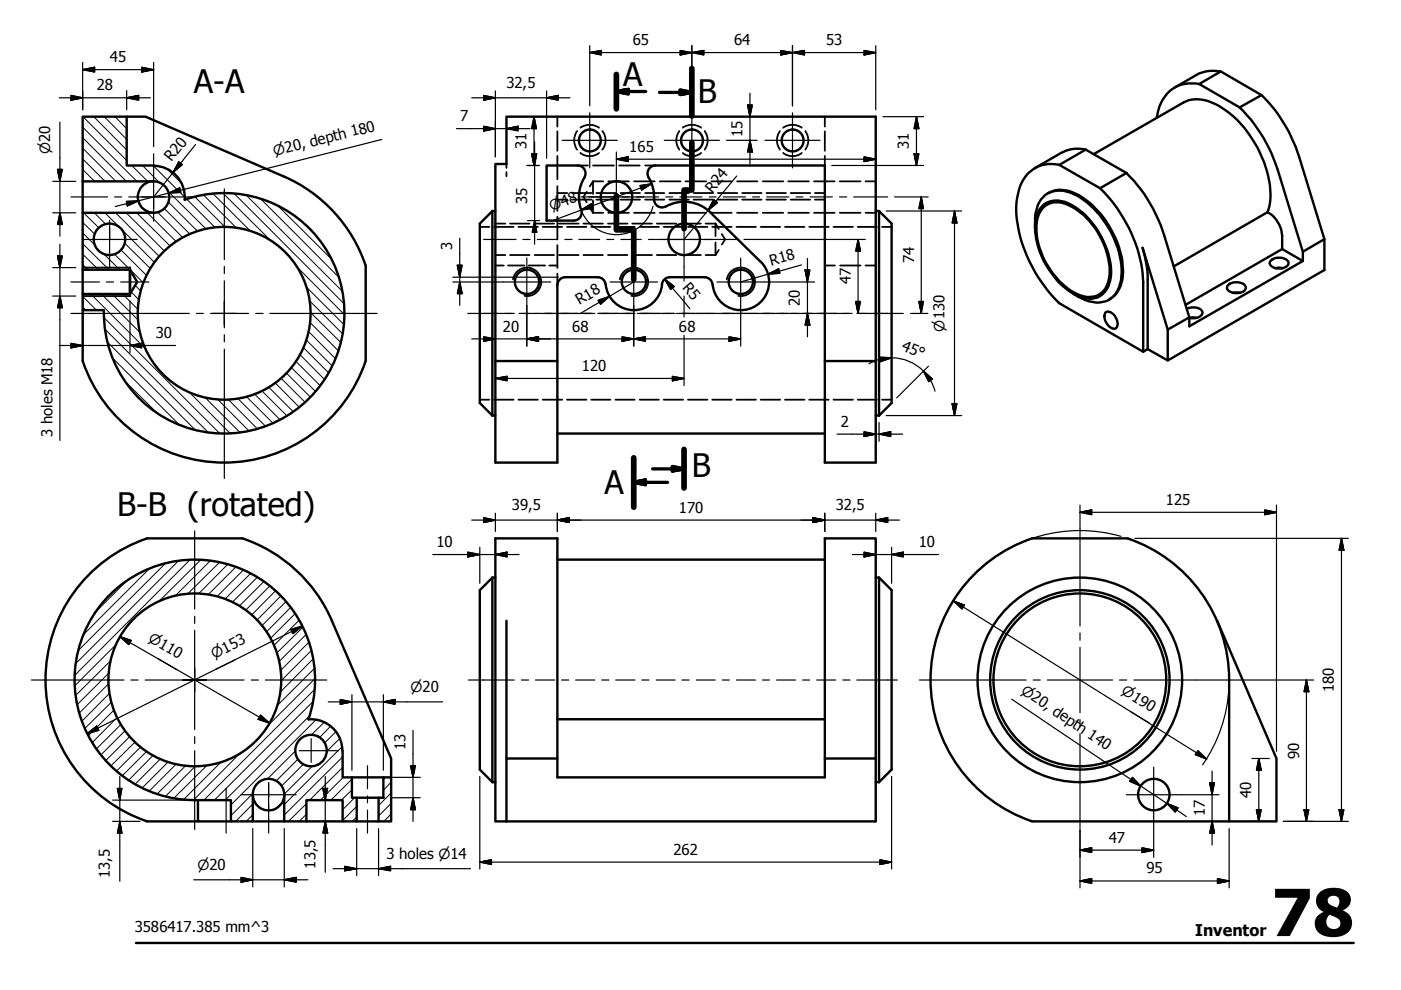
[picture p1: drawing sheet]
<svg xmlns="http://www.w3.org/2000/svg" width="297mm" height="210mm" viewBox="0 0 297 210" stroke-linecap="round" stroke-linejoin="round" font-family="sans-serif">
<!-- layer: Visible (ISO) -->
<g fill="none" stroke="#000" stroke-width=".51">
<path d="M254.3 17.8a7.2 7.2 0 0 0-8.9 6.3l-.2 .9M254.3 17.8l4.5-2.7 8.7 5.1-4.7 2.6M254.3 17.8l8.5 5M258.8 15.1a7.6 7.6 0 0 0-5.2 .8l-4.6 2.7M17.5 38.5v6.6M26.9 24.7h4l29.2 12.7a31.7 31.7 0 0 1 17.4 18.9M32.5 38.5a3.3 3.3 0 0 1 3.4 3.3 3.3 3.3 0 0 1-3.4 3.3M32.5 35.2a6.7 6.7 0 0 1 6.7 7.1 25.5 25.5 0 0 1 33.2 18.5 25.5 25.5 0 0 1-22 31 25.5 25.5 0 0 1-28.4-25.4M32.6 35.1h-5.7v-10.4h-9.4v13.8h15.1a3.3 3.3 0 0 0-3.4 3.3 3.3 3.3 0 0 0 3.4 3.3h-15.1v12.1h10.1l1.5 2.6-1.5 2.5h-10.1v3.5h4.5v.7M123.9 37.7a8.3 8.3 0 0 0-.6 7.2 1.68 1.68 0 0 1-1.7 1.9M123.9 37.6a1.68 1.68 0 0 0-1.4-2.5h-6.6v11.7h5.7M137.5 37.6a1.68 1.68 0 0 1 1.5-2.5h35.9v63h10.8v-21.5h-10.8"/>
<path d="M137.5 37.7l.6 1.2 .4 1.3 .2 2M224.6 35a7.1 7.1 0 0 0-8.8 6.1 22 22 0 0 0 2.1 13.5 32.1 32.1 0 0 0 6.7 9.7l17.8 10.3 .9-.6M224.6 35l8.6 4.9M230.2 31.7a7.2 7.2 0 0 0-5.2 .7l-5.6 3.3M230.2 31.7l8.6 5M230.2 31.7l-5.6 3.3M231.9 32.7l19-10.9a7.2 7.2 0 0 1 6.8 .3 23.3 23.3 0 0 1 11.2 15.1 13.4 13.4 0 0 1-.2 7.8M233.2 39.9a30.2 30.2 0 0 1 9.2 20v14.7M238.8 36.7a31.9 31.9 0 0 1 8 13.2l5.4 17.4v1.9l24-13.9-4.4-2.5M238.8 36.7l-5.6 3.2M262.8 22.8a32.3 32.3 0 0 1 8.1 13.2l5.3 17.4v1.9M267.5 20.2a32.2 32.2 0 0 1 8 13.1l5.3 17.4-4.6 2.7"/>
<path d="M17.5 57.2v5.1M27.6 56.7v6.1M77.5 56.3v20.3M104.4 44.7l-2.7 2.7v38l2.7 2.7M104.4 44.7v43.4M104.4 44.7h.6M119.9 58.8a1.68 1.68 0 0 0-1.7 1.7M119.9 58.8h6.8a1.68 1.68 0 0 1 1.7 1.5M138.7 42.2a1.68 1.68 0 0 0 2.5 1.6 8 8 0 0 1 9.5 1.3l10.5 10.4M149.4 58.8a1.68 1.68 0 0 1 1.7 1.5M149.4 58.8h-7.4a1.68 1.68 0 0 0-1.7 1.5M161.3 55.5a6 6 0 0 1-1.7 9.7 6 6 0 0 1-8.5-4.9"/>
<path d="M185.7 44.7h.7M186.4 44.7l2.6 2.7v38l-2.6 2.7M186.4 44.7v43.4M219.5 48.3a9.6 9.6 0 0 1 1.2-6 5.4 5.4 0 0 1 7-1.1 19.9 19.9 0 0 1 10.1 16.7 6.2 6.2 0 0 1-3.3 6 8.2 8.2 0 0 1-7-1.6M221.2 43.5a5.3 5.3 0 0 1 6.4 .2 17.9 17.9 0 0 1 8 14.2 5.2 5.2 0 0 1-3.5 5.3 7.5 7.5 0 0 1-6.4-2.3 17.6 17.6 0 0 1-6.2-13.4l.4-2a4.2 4.2 0 0 1 1.3-2zM221.4 43.8a5 5 0 0 1 5.7 0 16.8 16.8 0 0 1 7.5 9.5 9.9 9.9 0 0 1-.3 7.9 4.7 4.7 0 0 1-6.5 .9 16.5 16.5 0 0 1-8-15.1l.6-1.9zM222.1 41a6.8 6.8 0 0 1 7.3 .8 20.6 20.6 0 0 1 8.7 15.8 6.5 6.5 0 0 1-3 5.9M268.7 45a6.3 6.3 0 0 1 3.1 5v2.8l-20.4 11.8M268.7 45l-19.8 11.5M269.6 55.2a2.65 2.65 0 0 1 3.6 .3 1.41 1.41 0 0 1-1.6 1.4 2.08 2.08 0 0 1-2.4-1.1zM270.4 56.9l.6-.2 1 .2M280.8 50.7v6.5l-33.2 19.2-4.3-2.4"/>
<path d="M17.5 65.8v10.8a31.7 31.7 0 0 0 30 21.5 31.7 31.7 0 0 0 30-21.5M105 76.6h13.2M118.2 60.4v37.7h-13.2v-63.3h2.4v-10.1h78.3v51.9M128.4 60.3a6 6 0 0 0 6 5.5 6 6 0 0 0 6-5.5M234.4 66.3a1.77 1.77 0 0 1 2.3 1.4 1.4 1.4 0 0 1-.4 2 2.6 2.6 0 0 1-1.9-3.4zM247.6 69.9l-5.3-17.4 .8 4 .2 1.9v15.6M251.7 65.4a2.82 2.82 0 0 1 3.1 .5 1.16 1.16 0 0 1-1.1 1.5h-1.5M252.2 67.3l-4.6 2.6v6.5M252.2 67.3l1.5 .1M260.5 60.4a2.85 2.85 0 0 1 3.5 .2 1.08 1.08 0 0 1-1.1 1.5 2.53 2.53 0 0 1-2.7-.9v-.4zM261.4 62.1h1.6M104.4 88.1h.6"/>
<path d="M118.2 91.9h56.7M185.7 88.1h.7M31.1 114.1h20.3M31.2 114.2a31.7 31.7 0 0 0-21.5 29.9 31.7 31.7 0 0 0 21.5 30M51.4 114.2a31.7 31.7 0 0 1 19 17.4M118.2 118.7h56.7M218.8 114.2a31.7 31.7 0 0 0-21.5 29.9 31.7 31.7 0 0 0 21.5 30M218.8 114.1h20.3M239.1 114.2a31.7 31.7 0 0 1 21.5 29.9v30.1M70.4 131.6l12.5 29.2v4M104.4 122.5l-2.7 2.6v38.1l2.7 2.6M104.4 122.5v43.3"/>
<path d="M104.4 122.5h.6M107.4 131.6v29.2M185.7 122.5h.7M186.4 122.5l2.6 2.6v38.1l-2.6 2.6M186.4 122.5v43.3M258.1 131.6l12.5 29.2v13.4h-51.8M23 144.1a18.3 18.3 0 0 1 27-16.1 18.3 18.3 0 0 1 1.5 31.4 18.3 18.3 0 0 1-28.4-13.5l-.1-1.8M65.4 152.5a6.6 6.6 0 0 1 7.2 6.6M65.4 152.5a25.5 25.5 0 0 0-18.5-33.2 25.5 25.5 0 0 0-30.9 22 25.5 25.5 0 0 0 25.3 28.3h7.7v4.6h4.6v-5.7a3.3 3.3 0 0 0 3.3 3.3 3.3 3.3 0 0 0 3.4-3.3v5.7h4.7v-4.6h7.6v4.6h3v-5.1h-1v-4.3h-2v-5.6M118.2 152.5h56.7M209.9 144.1a19 19 0 0 1 28.1-16.7 19 19 0 0 1 1.4 32.6 19 19 0 0 1-29.4-14.1l-.1-1.8M210.6 144.1a18.3 18.3 0 0 1 27-16.1 18.3 18.3 0 0 1 1.5 31.4 18.3 18.3 0 0 1-28.4-13.5l-.1-1.8"/>
<path d="M31.1 174.2h10.9M42 169.6v4.6h7M53.6 168.5a3.3 3.3 0 0 1 3.3-3.4 3.3 3.3 0 0 1 3.4 3.4M53.6 174.2h6.7M65 174.2h7.6M74.6 164.8h6.7M75.6 174.2h4.7M75.6 169.1h4.7M81.3 164.8h1.6v9.4h-2.6v-5.1h1zM104.4 165.8h.6M118.2 160.8h-10.8v13.4M174.9 160.8h10.8v-46.7h-10.8v50.7h-56.7v-50.7h-13.2v60.1h2.4"/>
<path d="M185.7 160.8v13.4h-78.3M185.7 165.8h.7"/>
<circle cx="125.1" cy="29.8" r="2.32"/>
<circle cx="146.7" cy="29.8" r="2.32"/>
<circle cx="168.1" cy="29.8" r="2.32"/>
<circle cx="23.2" cy="50.7" r="3.3"/>
<circle cx="111.7" cy="59.8" r="2.57"/>
<circle cx="130.7" cy="41.8" r="3.3"/>
<circle cx="134.4" cy="59.8" r="2.57"/>
<circle cx="145.1" cy="50.7" r="3.3"/>
<circle cx="157.1" cy="59.8" r="2.57"/>
<circle cx="47.5" cy="66.4" r="18.3"/>
<circle cx="65.9" cy="159.1" r="3.3"/>
<circle cx="228.9" cy="144.1" r="21.7"/>
<circle cx="244.6" cy="168.5" r="3.3"/>
</g>
<!-- layer: Hidden (ISO) -->
<g fill="none" stroke="#000" stroke-width=".38">
<path d="M107.4 34.8v.8M107.4 36.5v.9M118.2 39.5v2.8h2.1M118.2 24.7v2.1M118.2 27.8v4.2M118.2 33.1v4.9M122.4 27.8a3.4 3.4 0 0 0 0 3.9M122.4 35.1h2.3M123.1 27.1a3.4 3.4 0 0 1 3.9 0M123.1 32.4a3.1 3.1 0 0 0 3.9 0M125.7 35.1h4.5M125.7 38.5v2.6"/>
<path d="M125.7 38.5l-.7 1M125.7 38.5h2.2M127.7 27.8a3.1 3.1 0 0 1 0 3.9M129 38.5h4.3M131.3 35.1h4.3M134.4 38.5h4.4M136.8 35.1h2.2M139.9 38.5h4.4M144 27.8a3.4 3.4 0 0 0 0 3.9M144.8 27.1a3.3 3.3 0 0 1 3.9 0M144.8 32.4a3 3 0 0 0 3.9 0M145.4 38.5h4.3"/>
<path d="M149.4 27.8a3.4 3.4 0 0 1 0 3.9M150.8 38.5h4.3M156.3 38.5h4.3M161.7 38.5h4.4M165.4 27.8a3.4 3.4 0 0 0 0 3.9M166.1 27.1a3.4 3.4 0 0 1 3.9 0M166.1 32.4a3.1 3.1 0 0 0 3.9 0M167.1 38.5h4.4M170.8 27.8a3.4 3.4 0 0 1 0 3.9M172.6 38.5h4.4M174.9 24.7v2.1M174.9 27.8v4.2"/>
<path d="M174.9 33.1v2M178.1 38.5h4.3M183.5 38.5h2.2M101.7 48.1h2.1M104.8 48.1h4.1M105 56.3h1.8M105 54.1h2.1M105 47.4h2.1M107.7 56.3h3.5M108.1 54.1h4.2M108.1 47.4h4.2M109.9 48.1h4.1"/>
<path d="M112.1 56.3h3.5M113.3 54.1h4.2M113.3 47.4h4.2M115.1 48.1h4.1M116.5 56.3h1.7M118.2 42.3v2.4M118.2 45.9v4.9M118.2 52v4.8M118.2 58v2.4M118.2 40.9h2.1M118.5 54.1h4.2M118.5 47.4h4.2"/>
<path d="M120.2 48.1h4.1M121.3 42.3h4.1M121.3 40.9h4.1M123.7 54.1h4.1M123.7 47.4h4.1M124.4 40.7l-.7 1.1 .7 1.1M125 44l.7 1.1M125.3 48.1h4.1M125.7 42.5v2.6M125.7 45.1h2.2M126.4 42.3h4.2M126.4 40.9h4.2"/>
<path d="M128.9 54.1h4.1M128.9 47.4h4.1M129 45.1h4.3M130.5 48.1h4.1M131.6 42.3h4.1M131.6 40.9h4.1M134 54.1h4.2M134 47.4h4.2M134.4 45.1h4.4M135.6 48.1h4.1M136.8 42.3h4M136.8 40.9h4"/>
<path d="M139.3 54.1h4.1M139.3 47.4h4.1M139.9 45.1h4.4M140.7 48.1h4.1M141.9 42.3h4.1M141.9 40.9h4.1M144.5 54.1h4.1M144.5 47.4h4.1M145.4 45.1h4.3M145.9 48.1h4.1M147.1 42.3h4.1M147.1 40.9h4.1"/>
<path d="M149.6 54.1h2.1M149.6 47.4h2.1M150.8 45.1h4.3M151 48.1h4.1M151.7 47.4v2.7M151.7 51.4v2.7M151.7 47.4l.7 1.1M152.2 42.3h4.1M152.2 40.9h4.1M152.4 53l-.7 1.1M153 49.6l.7 1.2-.7 1.1M156.1 48.1h4.2"/>
<path d="M156.3 45.1h4.3M157.4 42.3h4.1M157.4 40.9h4.1M161.3 48.1h4.1M161.7 45.1h4.4M162.5 42.3h4.1M162.5 40.9h4.1M166.4 48.1h4.2M167.1 45.1h4.4M167.6 42.3h4.2M167.6 40.9h4.2M171.6 48.1h4.1"/>
<path d="M172.6 45.1h4.4M172.8 42.3h2.1M172.8 40.9h2.1M174.9 56.3h2.1M176.7 48.1h4.1M178.1 45.1h4.3M178.1 56.3h4.3M181.9 48.1h4M183.5 56.3h2.2M183.5 45.1h2.2M187 48.1h2M101.7 84.7h2.1"/>
<path d="M104.8 84.7h4.1M109.9 84.7h4.1M115.1 84.7h4.1M120.2 84.7h4.1M125.3 84.7h4.1M130.5 84.7h4.1M135.6 84.7h4.1M140.7 84.7h4.1M145.9 84.7h4.1M151 84.7h4.1M156.1 84.7h4.2M161.3 84.7h4.1"/>
<path d="M166.4 84.7h4.2M171.6 84.7h4.1M176.7 84.7h4.1M181.9 84.7h4M187 84.7h2"/>
</g>
<!-- layer: Visible Narrow (ISO) -->
<path d="M17.5 56.7h10.1M108.8 59.2a3 3 0 0 1 3.5-2.4 3 3 0 0 1 2.4 3.5 3 3 0 0 1-3.5 2.4M131.4 59.2a3 3 0 0 1 3.5-2.4 3 3 0 0 1 2.5 3.5 3 3 0 0 1-3.5 2.4M154.1 59.2a3 3 0 0 1 3.5-2.4 3 3 0 0 1 2.4 3.5 3 3 0 0 1-3.5 2.4M17.5 62.8h10.1" fill="none" stroke="#000" stroke-width=".38"/>
<!-- layer: Section Line (ISO) -->
<path d="M130.7 15.8v7.3M146.7 14.5v10.1M146.7 30.2v10.1h-1.7v8.2M130.7 41.5v7.2h3.7v10.6M134.4 97.1v10.4M145 95.3v8.2" fill="none" stroke="#000" stroke-width="1.2"/>
<path d="M130.7 19.4l2.5-.4v.9zM130.7 19.4h6.2M139.8 19.6h6.9M144.2 19.1l2.5 .5-2.5 .4zM138.4 99.4h6.6M142.6 98.9l2.4 .5-2.4 .5zM134.4 102.3l2.4-.5v1zM134.4 102.3h7.1" fill="none" stroke="#000" stroke-width=".7"/>
<path d="M130.7 19.4l2.5-.4zM130.7 19.4l2.5-.4v.9zM144.2 20l2.5-.4zM144.2 19.1l2.5 .5-2.5 .4zM142.6 99.9l2.4-.5zM142.6 98.9l2.4 .5-2.4 .5zM134.4 102.3l2.4-.5zM134.4 102.3l2.4-.5v1z" fill="#000" stroke="#000" stroke-width=".7"/>
<!-- layer: Title (ISO) -->
<path d="M28.8 199.9h258.2" fill="none" stroke="#000" stroke-width=".51"/>
<!-- layer: Hatch (ISO) -->
<g fill="none" stroke="#000" stroke-width=".21">
<path d="M17.5 38.1l.3 .4M17.5 35.9l2.6 2.6M17.5 33.7l4.8 4.8M17.5 31.4l7.1 7.1M17.5 29.2l9.3 9.3M17.5 27l11.5 11.5M17.6 24.7l9.3 9.3M19.9 24.7l7 7.1M22.1 24.7l4.8 4.9M24.4 24.7l2.5 2.6M26.6 24.7l.3 .4M27.9 35.1l3.4 3.4"/>
<path d="M30.2 35.1l3.6 3.6M32.4 35.1l6.8 6.7M35.3 35.7l3.3 3.3M17.5 47.2l2.6 2.5M17.5 56.1l1.2 1.1M17.5 53.9l3.4 3.3M17.5 51.7l5.6 5.5M17.5 49.4l2.6 2.6M17.7 45.1l3.3 3.3M20 45.1l2.4 2.4M22 53.8l3.4 3.4M22.2 45.1l10.6 10.6"/>
<path d="M24.3 53.9l6.1 6.1M24.5 45.1l9.3 9.3M25.7 53l5.4 5.5M26.4 51.5l5.5 5.4M26.7 45.1l8.2 8.1M29 45.1l7.1 7.1M31.2 45.1l6.1 6.1M33.3 44.9l5.4 5.5M34.8 44.2l5.5 5.4M35.6 40.5l8.1 8M35.7 42.8l6.2 6.3M39.6 42.2l6 6"/>
<path d="M41.3 41.8l6.4 6.3M43.2 41.4l6.9 6.9M45.1 41.1l8 7.9M47.3 41l9.9 9.8M49.7 41.1l23.2 23.3M52.2 41.4l20.4 20.4M55.2 42.1l16.6 16.7M59 43.7l11.3 11.3M63.2 56.8l9.8 9.9M17.5 65.1l.7 .7M17.5 62.8l2.9 3M19.2 62.3l11.7 11.6"/>
<path d="M21.5 62.3l8.2 8.2M22.1 67.4l24.4 24.5M22.3 69.8l21.8 21.9M22.9 72.6l18.4 18.5M23.7 62.3l5.6 5.6M23.9 76l14.1 14.1M26 62.3l3.3 3.3M27.8 61.9l1.7 1.7M28.6 60.5l1.2 1.2M60.7 79.1l5.1 5.1M61.8 77.9l5.1 5.1M62.7 76.6l5.2 5.2"/>
<path d="M63.6 75.2l5.2 5.2M64.3 73.7l5.4 5.3M65 72.1l5.4 5.5M65 60.9l7.9 7.9M65.5 70.3l5.6 5.7M65.7 63.8l6.9 7M65.7 68.4l6.1 6M65.8 66.3l6.5 6.3M26.6 80.9l6.5 6.4M40.1 83.1l8.7 8.8M43.4 84.2l7.5 7.5M46.1 84.6l6.7 6.7"/>
<path d="M48.4 84.7l6.1 6.2M50.4 84.5l5.9 5.8M52.3 84.1l5.5 5.6M54 83.5l5.4 5.5M55.6 82.9l5.2 5.3M57 82.1l5.2 5.2M58.4 81.2l5 5.1M59.6 80.2l5 5.1M35.1 119.5l-18.5 18.5M37.8 118.9l-21.7 21.8M40.3 118.7l-24.4 24.5M42.5 118.7l-8.7 8.7"/>
<path d="M44.6 118.9l-7.4 7.4M46.5 119.2l-6.7 6.7M48.3 119.7l-6.2 6.2M24.6 136.7l-8.7 8.7M26.8 123.2l-6.5 6.5M31.7 120.6l-14 14M50 120.2l-5.9 5.9M51.6 120.9l-5.6 5.6M53.1 121.6l-5.4 5.4M54.5 122.4l-5.2 5.3M55.9 123.3l-5.2 5.2M57.1 124.3l-5 5.1"/>
<path d="M58.4 125.3l-5.1 5.1M59.5 126.4l-5 5.1M60.6 127.5l-5 5.1M61.6 128.8l-5.1 5.2M62.5 130.1l-5.2 5.3M63.4 131.5l-5.4 5.4M64.2 133l-5.5 5.5M64.8 134.6l-5.6 5.6M65.5 136.2l-6 5.9M66 138l-6.4 6.3M66.4 139.7l-7 7M23 145l-6.2 6.2"/>
<path d="M23.1 142.7l-6.7 6.7M23.2 147l-5.8 5.9M23.4 140.1l-7.4 7.4M23.6 148.9l-5.6 5.6M24.1 150.6l-5.4 5.4M24.8 152.2l-5.2 5.3M25.6 153.6l-5.2 5.2M26.5 155l-5.1 5.1M27.5 156.2l-5.1 5.1M28.6 157.4l-5.1 5M29.8 158.4l-5.1 5.1M31.1 159.4l-5.2 5.1"/>
<path d="M50.9 159.7l-9.9 9.9M62.6 159.2l-6 6M65.6 151.8l-17.8 17.8M66.3 148.8l-20.8 20.8M66.6 141.8l-7.9 7.8M66.7 146.2l-23.5 23.4M66.7 143.9l-9.8 9.9M67.1 152.6l-18.1 18.1M68.8 153.1l-2.8 2.8M70.1 154l-2.3 2.4M71.2 155.1l-2.4 2.4M72.1 156.6l-2.9 2.8"/>
<path d="M72.5 158.3l-12.2 12.3M32.4 160.2l-5.1 5.2M34 160.9l-5.4 5.4M35.6 161.6l-5.4 5.4M37.3 162l-5.7 5.7M39.3 162.4l-6 5.9M41.4 162.5l-6.3 6.4M43.9 162.3l-7 6.9M46.8 161.6l-7.9 7.9M53.6 170.5l-3.6 3.7M53.6 172.8l-1.4 1.4M53.7 168.2l-4.7 4.7"/>
<path d="M63.2 160.9l-4.7 4.7M64.3 162l-4.6 4.7M65 170.4l-3.8 3.8M65 172.6l-1.6 1.6M66.2 162.5l-5.9 5.9M72.6 160.5l-12.3 12.3M72.6 162.7l-6.9 6.9M72.8 164.8l-4.9 4.8M74.6 165.2l-4.4 4.4M74.6 167.5l-2.2 2.1M75.2 169.1l-2.6 2.6M75.6 171l-3 3"/>
<path d="M75.6 173.2l-.9 1M81.7 164.8l-.4 .5M82.9 165.8l-1.6 1.7M82.9 168.1l-2.6 2.7M82.9 170.3l-2.6 2.7M82.9 172.6l-1.5 1.6"/>
</g>
<!-- layer: Center Mark (ISO) -->
<g fill="none" stroke="#000" stroke-width=".25">
<path d="M32.6 32.6v11.6M119.2 29.8h11.7M125 23.9v11.7M130.7 35.9v11.7M140.8 29.8h11.7M146.7 23.9v11.7M162.2 29.8h11.7M168 23.9v11.7M17.4 50.8h11.7M23.2 46.7v4.1v-2.6M23.2 50.8v5.8M30 41.8h11.7"/>
<path d="M32.6 41.8v5.1M47.6 59.5v7v-2.6M47.6 40v15M47.6 56.5v1.5M106.7 59.8h10.1M111.7 54.7v10.1M124.8 41.8h11.7M129.3 59.8h10.1M134.4 54.7v10.1M139.2 50.8h11.7M145 44.9v11.7M152 59.8h10.1"/>
<path d="M157 54.7v10.1M15 66.5h25.1M41.7 66.5h1.4M44.6 66.5h3h-2.6M47.6 68.9v-2.4v3M47.6 71v1.5M47.6 74v27.4M50 66.5h-2.4h5.1M54.2 66.5h1.6M57.2 66.5h22.7M41.3 112.6v16.5M229 112v20.8"/>
<path d="M41.3 133.6v10.6v-2.6M41.3 130.7v1.5M229 134.2v1.5M229 137.3v13.8M6.7 144.2h19.6M27.7 144.2h1.6M30.8 144.2h10.5h-2.5M41.3 146.7v-2.5v10.5M41.3 156.2v1.4M41.3 159.2v16.7M43.8 144.2h-2.5h10.5M53.3 144.2h1.5"/>
<path d="M56.3 144.2h13M63.4 159.2h8.4M66 156.6v5M194.9 144.2h22.7M219.1 144.2h1.4M222.1 144.2h13.8M229 152.6v1.5M229 155.5v20.6M237.4 144.2h1.5M240.4 144.2h13.2M51.1 168.5h11.7M57 166v8.3"/>
<path d="M238.8 168.5h11.6M244.6 162.7v11.6"/>
</g>
<!-- layer: Centerline (ISO) -->
<g fill="none" stroke="#000" stroke-width=".25">
<path d="M15 59.8h6.1M15 41.8h7.8M22.5 59.8h1.6M24.3 41.8h1.5M25.6 59.8h6M27.3 41.8h7.8M102.6 50.8h6.8M110.9 50.8h1.5M113.9 50.8h4.3M119.8 50.8h1.5M122.7 50.8h4.4M123.2 41.8h7.2"/>
<path d="M128.7 50.8h1.4M131.6 50.8h4.4M131.9 41.8h1.5M134.9 41.8h4.7M137.5 50.8h1.5M140.5 50.8h4.3M141.2 41.8h1.4M144.1 41.8h4.7M146.4 50.8h1.4M149.4 50.8h6.8M150.4 41.8h1.4M153.4 41.8h4.7"/>
<path d="M159.6 41.8h1.4M162.6 41.8h4.7M168.8 41.8h1.4M171.8 41.8h4.7M178 41.8h1.5M181 41.8h7.2M99.2 66.5h9.8M110 66.5h16.1M126.7 66.5h7.9M135.1 66.5h8M143.4 66.5h8.2M151.8 66.5h28.9"/>
<path d="M181.7 66.5h9.8M99.3 144.2h9.7M110.6 144.2h1.5M113.5 144.2h4.1M119.1 144.2h1.5M122 144.2h4.1M127.6 144.2h1.5M130.6 144.2h4M136.1 144.2h1.5M139.1 144.2h4M144.6 144.2h1.5M147.6 144.2h4"/>
<path d="M153.2 144.2h1.4M156.1 144.2h4M161.7 144.2h1.4M164.7 144.2h4M170.2 144.2h1.4M173.2 144.2h4M178.7 144.2h1.5M181.7 144.2h8.5M47.9 167.2v9.4M57 166v3.1M57 170.6v1.5M57 173.6v3"/>
<path d="M77.9 162.3v4.9M77.9 168.8v1.4M77.9 171.7v4.9"/>
</g>
<!-- layer: Dimension (ISO) -->
<g fill="none" stroke="#000" stroke-width=".25">
<path d="M17.5 14.8l2.6-.5v1zM17.5 13.2v10.1M17.5 14.8h15.1M26.9 19.2v4.1M30 14.3l2.6 .5-2.6 .5zM32.6 13.2v17.9M105 19.3v13.9M115.9 19.3v14.3M125 11.1l2.5-.4v1zM125 11.1h60.7M125 9.7v12.8M144.2 10.7l2.5 .4-2.5 .6z"/>
<path d="M146.7 11.1l2.5-.4v1zM146.7 9.7v12.8M159 19.8v15M165.5 10.7l2.5 .4-2.5 .6zM168 11.1l2.6-.4v1zM168 9.7v12.8M183.2 10.7l2.5 .4-2.5 .6zM185.7 9.7v13.6M11.2 38.5h4.9M12.2 35.9h1l-.5 2.6zM12.6 20.7h19.3M12.7 25.9v24.2"/>
<path d="M15 20.2l2.5 .5-2.5 .5zM26.9 20.7l2.5-.5v1zM37.9 34.3l.8 .6-2 1.6zM41.5 30.6l-8.9 11.2M81 29.6l-56.6 14.2M96.8 27.3h10.6l2.5-.5v.7M100 20.7h20.8M102.6 20.2l2.4 .5-2.4 .5zM102.6 26.8l2.4 .5-2.4 .5zM111.7 35.1h2.7M112.4 27.3h-5l1.1 .2M112.7 32.6h1l-.5 2.5z"/>
<path d="M112.8 32.6h1l-.5 2.5zM113.2 24.7l.5 2.6h-1zM113.2 24.7v10.4M113.3 30.1v21.7M115.9 20.7l2.5-.5v1zM130.7 33.8l2.5-.6v1.1zM130.7 33.8h55M130.7 32.2v3.7M135.7 39.3l2.5-.3-2.2 1.3zM138.2 39l-21.3 7.9M154.1 29.8h6.4M156.2 37.3l-11.2 13.5"/>
<path d="M158.5 22.3h1l-.5 2.4zM159 29.8l.5 2.4h-1zM176.3 35.1h19.5M183.2 33.2l2.5 .6-2.5 .5zM187.2 24.7h8.6M193.8 32.6h1l-.5 2.5zM194.3 24.7l.5 2.6h-1zM194.3 24.7v10.4M11.2 56.7h4.9M11.2 45.1h4.9M12.2 54.3h1l-.5 2.4zM12.7 45.1l.5 2.5h-1z"/>
<path d="M12.7 51.8v41.6M26.8 42.7l2.5-.1-2.3 1.1zM29.2 41.9a3.3 3.3 0 0 0 1.9 2.9M29.3 41.1l-.1 .6M35.8 40.9l2.3-1.1 .3 1zM96 59.8h10.7M96 58.8h15.6M97 56.2h1l-.5 2.6zM97.5 59.8l.5 2.5h-1zM97.5 50.5v14.2M111.8 46.8h2.6M111.8 58.8h6.6"/>
<path d="M113.3 46.8l.5 2.4h-1zM123.2 44.5l2.1-1.3 .4 1zM134.4 59.8l-11.3 6.7M138.4 43.7a8 8 0 0 1-7.6 6.1 8 8 0 0 1-7.8-5.9M140.9 59.2l2 1.5-.7 .7zM140.9 59.2l5.3 6.2M145 56.6v3M151.3 42.3l.8 .7-2 1.6zM157.7 50.8h25.8M162.1 59.8h10.6M162.8 58.1l2.3-1.1 .3 .9zM169.9 56.2l-12.9 3.6"/>
<path d="M170.7 57.2h1l-.5 2.6zM171.2 54.8v16.6M181.9 50.8l.5 2.4h-1zM181.9 50.8v15.7M187.9 44.7h16M189.7 41.8h7.1M195.3 41.8l.5 2.4h-1zM195.3 41.8v24.7M202.4 44.7l.5 2.6h-1zM202.4 44.7v43.4M11.2 62.8h4.9M12.6 73.3h24.6"/>
<path d="M12.7 62.8l.5 2.4h-1zM15 72.8l2.5 .5-2.5 .5zM17.5 63.8v2.5M17.5 66.5v8.3M27.6 73.3l2.4-.5v1zM27.6 63.8v2.5M27.6 66.5v8.3M100 71.9h57M102.6 71.4l2.4 .5-2.4 .5zM111.7 71.9l2.5-.5v1zM111.7 64.8v1.5M111.7 66.5v6.9"/>
<path d="M126.8 63.7l2.4-.9-1.9 1.7zM131.9 71.4l2.5 .5-2.5 .5zM134.4 71.9l2.4-.5v1zM134.4 64.8v1.5M134.4 66.5v6.9M142.6 79.8l2.4 .4-2.4 .5zM145 62.8v3.5M145 66.5v.7M145 71.1v10.7M154.6 71.4l2.4 .5-2.4 .5zM157 64.8v1.5M157 66.5v6.9"/>
<path d="M171.2 66.5l.5 2.4h-1zM181.4 63.9h1l-.5 2.6zM186.5 75.7l2.5 .2-2.4 .8zM186.5 76.2l-2.3 .9M186.6 76.2a9.4 9.4 0 0 1 10.7 4.5M193 66.5h3.7M194.8 63.9h1l-.5 2.6zM195.8 78.6l1.9 1.8-.8 .5zM196.8 77.6l-6.7 6.8M105 80.2l2.5-.4v.9zM105 80.2h40M177.5 92h13.9"/>
<path d="M183.2 91.5l2.5 .5-2.5 .6zM185.7 89.6v4M186.4 92l2.4-.5v1.1zM186.4 89.6v4M187.9 88.1h16M197.3 80.6l.9 2.3M201.9 85.6h1l-.5 2.5zM91.8 117.6h18.2M99.2 117.1l2.5 .5-2.5 .5zM100 110.3h90.7M101.7 116v7.7M102.6 109.8l2.4 .5-2.4 .5z"/>
<path d="M105 117.6l2.5-.5v1zM105 108.8v3.9M118.2 110.3l2.5-.5v1zM118.2 108.8v3.9M172.3 109.8l2.6 .5-2.6 .5zM174.9 108.8v3.9M180.7 117.6h18.3M183.2 117.1l2.5 .5-2.5 .5zM185.7 110.3l2.5-.5v1zM185.7 108.8v3.9M189 117.6l2.5-.5v1zM189 116v7.7"/>
<path d="M228.9 112.5a31.7 31.7 0 0 0-27.6 16.2M229 108.6l2.5-.5v1zM229 107.1v4.9M229 108.6h41.6M229.1 112.5a31.7 31.7 0 0 1 8.6 1.2M240.6 114.1h45.3M268.2 108.1l2.4 .5-2.4 .5zM270.6 107.1v52.2M284.4 114.1l.5 2.6h-1zM284.4 114.1v60.1M25.4 135l2.4 .8-.5 .9zM25.4 135l31.7 18.3"/>
<path d="M33.5 139.7l4 2.3M49.8 139.9l-4.1 2.1M61.7 133.4l2.4-.6-2 1.5zM64.1 132.8l-45.6 22.7M202.1 127.4l2.4 .9-.5 .8zM202.1 127.4l53.7 33.5M18.5 155.5l2-1.5 .5 .8zM55.2 151.6l1.9 1.7-2.4-.8zM69.6 148.8h24.3M72.1 148.3l2.5 .5-2.5 .5zM74.6 147.3v16M81.3 148.8l2.5-.5v1z"/>
<path d="M81.3 147.3v16M87.6 154.8v19.4M214.5 148.2l37 24.9M239.8 150.9l3.9 2.4M253.6 144.2h24.9M254 159.2l1.8 1.7-2.4-.9zM260.6 145.7a31.7 31.7 0 0 1-5.6 16.5M277 144.2l.5 2.5h-1zM277 144.2v30M23.9 174.2h5.8M23.9 169.6h15.9M24.9 167.2h.9l-.4 2.4z"/>
<path d="M25.4 174.2l.4 2.4h-.9zM25.4 164.6v22.3M53.6 175.7v12.4M60.3 175.7v12.4M67.4 174.2h3.7M67.4 169.6h3.7M68.5 167.2h1l-.5 2.4zM69 174.2l.5 2.4h-1zM69 164.6v20.3M75.6 175.7v9.9M80.3 175.7v9.9M82.8 169.1h6.3"/>
<path d="M82.8 164.8h6.3M87.1 162.3h1l-.5 2.5zM87.6 169.1l.5 2.6h-1zM101.7 164.6v19.6M189 164.6v19.6M229 176.1v12.1M240.1 164.8l1.8 1.9-2.4-1.1zM242.1 179.7l2.5 .5-2.5 .6zM244.6 174.3v7.5M247.4 170.3l2.3 1-.5 .9zM250.4 168.5h8M256.5 166h1l-.5 2.5z"/>
<path d="M257 174.2l.5 2.4h-1zM257 163.5v15.7M260.6 175.7v12.5M265.4 174.2h3.7M265.4 160.8h3.7M266.4 171.7h1l-.5 2.5zM266.9 160.8l.5 2.5h-1zM266.9 160.8v13.4M272.1 174.2h13.8M276.5 171.7h1l-.5 2.5zM283.9 171.7h1l-.5 2.5zM41.1 186.5h24.2"/>
<path d="M51.1 186l2.5 .5-2.5 .5zM60.3 186.5l2.5-.5v1zM70.6 184.2h29.2M73.1 183.7l2.5 .5-2.5 .4zM80.3 184.2l2.5-.5v.9zM101.7 182.8l2.5-.5v1zM101.7 182.8h87.3M186.6 182.3l2.4 .5-2.4 .5zM229 180.2l2.5-.5v1.1zM229 186.8l2.5-.5v1zM229 180.2h15.6M229 186.8h31.6"/>
<path d="M258.1 186.3l2.5 .5-2.5 .5z"/>
</g>
<g fill="#000" stroke="#000" stroke-width=".25">
<path d="M17.5 14.8l2.6-.5zM17.5 14.8l2.6-.5v1zM30 15.3l2.6-.5zM30 14.3l2.6 .5-2.6 .5zM125 11.1l2.5-.4zM125 11.1l2.5-.4v1zM144.2 11.7l2.5-.6zM144.2 10.7l2.5 .4-2.5 .6zM146.7 11.1l2.5-.4zM146.7 11.1l2.5-.4v1zM165.5 11.7l2.5-.6zM165.5 10.7l2.5 .4-2.5 .6z"/>
<path d="M168 11.1l2.6-.4zM168 11.1l2.6-.4v1zM183.2 11.7l2.5-.6zM183.2 10.7l2.5 .4-2.5 .6zM12.2 35.9l.5 2.6zM12.2 35.9h1l-.5 2.6zM15 21.2l2.5-.5zM15 20.2l2.5 .5-2.5 .5zM26.9 20.7l2.5-.5zM26.9 20.7l2.5-.5v1zM37.9 34.3l-1.2 2.2zM37.9 34.3l.8 .6-2 1.6z"/>
<path d="M35.8 40.9l2.3-1.1zM35.8 40.9l2.3-1.1 .3 1zM102.6 21.2l2.4-.5zM102.6 20.2l2.4 .5-2.4 .5zM102.6 27.8l2.4-.5zM102.6 26.8l2.4 .5-2.4 .5zM107.4 27.3l2.5-.5zM107.4 27.3l2.5-.5v1zM112.7 32.6l.5 2.5zM112.7 32.6h1l-.5 2.5zM112.8 32.6l.5 2.5zM112.8 32.6h1l-.5 2.5z"/>
<path d="M113.2 24.7l.5 2.6zM113.2 24.7l.5 2.6h-1zM115.9 20.7l2.5-.5zM115.9 20.7l2.5-.5v1zM130.7 33.8l2.5-.6zM130.7 33.8l2.5-.6v1.1zM158.5 22.3l.5 2.4zM158.5 22.3h1l-.5 2.4zM159 29.8l.5 2.4zM159 29.8l.5 2.4h-1zM183.2 34.3l2.5-.5zM183.2 33.2l2.5 .6-2.5 .5z"/>
<path d="M193.8 32.6l.5 2.5zM193.8 32.6h1l-.5 2.5zM194.3 24.7l.5 2.6zM194.3 24.7l.5 2.6h-1zM12.2 54.3l.5 2.4zM12.2 54.3h1l-.5 2.4zM12.7 45.1l.5 2.5zM12.7 45.1l.5 2.5h-1zM27 43.7l2.3-1.1zM26.8 42.7l2.5-.1-2.3 1.1zM97 56.2l.5 2.6zM97 56.2h1l-.5 2.6z"/>
<path d="M113.3 46.8l.5 2.4zM113.3 46.8l.5 2.4h-1zM123.2 44.5l2.1-1.3zM123.2 44.5l2.1-1.3 .4 1zM136 40.3l2.2-1.3zM135.7 39.3l2.5-.3-2.2 1.3zM151.3 42.3l-1.2 2.3zM151.3 42.3l.8 .7-2 1.6zM162.8 58.1l2.3-1.1zM162.8 58.1l2.3-1.1 .3 .9zM170.7 57.2l.5 2.6zM170.7 57.2h1l-.5 2.6z"/>
<path d="M181.9 50.8l.5 2.4zM181.9 50.8l.5 2.4h-1zM195.3 41.8l.5 2.4zM195.3 41.8l.5 2.4h-1zM202.4 44.7l.5 2.6zM202.4 44.7l.5 2.6h-1zM12.7 62.8l.5 2.4zM12.7 62.8l.5 2.4h-1zM15 73.8l2.5-.5zM15 72.8l2.5 .5-2.5 .5zM27.6 73.3l2.4-.5zM27.6 73.3l2.4-.5v1z"/>
<path d="M97.5 59.8l.5 2.5zM97.5 59.8l.5 2.5h-1zM102.6 72.4l2.4-.5zM102.6 71.4l2.4 .5-2.4 .5zM105 80.2l2.5-.4zM105 80.2l2.5-.4v.9zM111.7 71.9l2.5-.5zM111.7 71.9l2.5-.5v1zM127.3 64.5l1.9-1.7zM126.8 63.7l2.4-.9-1.9 1.7zM131.9 72.4l2.5-.5zM131.9 71.4l2.5 .5-2.5 .5z"/>
<path d="M134.4 71.9l2.4-.5zM134.4 71.9l2.4-.5v1zM140.9 59.2l2 1.5zM140.9 59.2l2 1.5-.7 .7zM154.6 72.4l2.4-.5zM154.6 71.4l2.4 .5-2.4 .5zM171.2 66.5l.5 2.4zM171.2 66.5l.5 2.4h-1zM181.4 63.9l.5 2.6zM181.4 63.9h1l-.5 2.6zM186.6 76.7l2.4-.8zM186.5 75.7l2.5 .2-2.4 .8z"/>
<path d="M194.8 63.9l.5 2.6zM194.8 63.9h1l-.5 2.6zM142.6 80.7l2.4-.5zM142.6 79.8l2.4 .4-2.4 .5zM183.2 92.6l2.5-.6zM183.2 91.5l2.5 .5-2.5 .6zM186.4 92l2.4-.5zM186.4 92l2.4-.5v1.1zM195.8 78.6l1.9 1.8zM195.8 78.6l1.9 1.8-.8 .5zM201.9 85.6l.5 2.5zM201.9 85.6h1l-.5 2.5z"/>
<path d="M99.2 118.1l2.5-.5zM99.2 117.1l2.5 .5-2.5 .5zM102.6 110.8l2.4-.5zM102.6 109.8l2.4 .5-2.4 .5zM105 117.6l2.5-.5zM105 117.6l2.5-.5v1zM118.2 110.3l2.5-.5zM118.2 110.3l2.5-.5v1zM172.3 110.8l2.6-.5zM172.3 109.8l2.6 .5-2.6 .5zM183.2 118.1l2.5-.5zM183.2 117.1l2.5 .5-2.5 .5z"/>
<path d="M185.7 110.3l2.5-.5zM185.7 110.3l2.5-.5v1zM189 117.6l2.5-.5zM189 117.6l2.5-.5v1zM229 108.6l2.5-.5zM229 108.6l2.5-.5v1zM268.2 109.1l2.4-.5zM268.2 108.1l2.4 .5-2.4 .5zM284.4 114.1l.5 2.6zM284.4 114.1l.5 2.6h-1zM25.4 135l2.4 .8zM25.4 135l2.4 .8-.5 .9z"/>
<path d="M62.1 134.3l2-1.5zM61.7 133.4l2.4-.6-2 1.5zM202.1 127.4l2.4 .9zM202.1 127.4l2.4 .9-.5 .8zM18.5 155.5l2-1.5zM18.5 155.5l2-1.5 .5 .8zM54.7 152.5l2.4 .8zM55.2 151.6l1.9 1.7-2.4-.8zM72.1 149.3l2.5-.5zM72.1 148.3l2.5 .5-2.5 .5zM81.3 148.8l2.5-.5zM81.3 148.8l2.5-.5v1z"/>
<path d="M253.4 160l2.4 .9zM254 159.2l1.8 1.7-2.4-.9zM277 144.2l.5 2.5zM277 144.2l.5 2.5h-1zM24.9 167.2l.5 2.4zM24.9 167.2h.9l-.4 2.4zM25.4 174.2l.4 2.4zM25.4 174.2l.4 2.4h-.9zM68.5 167.2l.5 2.4zM68.5 167.2h1l-.5 2.4zM69 174.2l.5 2.4zM69 174.2l.5 2.4h-1z"/>
<path d="M87.1 162.3l.5 2.5zM87.1 162.3h1l-.5 2.5zM87.6 169.1l.5 2.6zM87.6 169.1l.5 2.6h-1zM229 180.2l2.5-.5zM229 180.2l2.5-.5v1.1zM239.5 165.6l2.4 1.1zM240.1 164.8l1.8 1.9-2.4-1.1zM247.4 170.3l2.3 1zM247.4 170.3l2.3 1-.5 .9zM256.5 166l.5 2.5zM256.5 166h1l-.5 2.5z"/>
<path d="M257 174.2l.5 2.4zM257 174.2l.5 2.4h-1zM266.4 171.7l.5 2.5zM266.4 171.7h1l-.5 2.5zM266.9 160.8l.5 2.5zM266.9 160.8l.5 2.5h-1zM276.5 171.7l.5 2.5zM276.5 171.7h1l-.5 2.5zM283.9 171.7l.5 2.5zM283.9 171.7h1l-.5 2.5zM51.1 187l2.5-.5zM51.1 186l2.5 .5-2.5 .5z"/>
<path d="M60.3 186.5l2.5-.5zM60.3 186.5l2.5-.5v1zM73.1 184.6l2.5-.4zM73.1 183.7l2.5 .5-2.5 .4zM80.3 184.2l2.5-.5zM80.3 184.2l2.5-.5v.9zM101.7 182.8l2.5-.5zM101.7 182.8l2.5-.5v1zM186.6 183.3l2.4-.5zM186.6 182.3l2.4 .5-2.4 .5zM229 186.8l2.5-.5zM229 186.8l2.5-.5v1z"/>
<path d="M242.1 180.8l2.5-.6zM242.1 179.7l2.5 .5-2.5 .6zM258.1 187.3l2.5-.5zM258.1 186.3l2.5 .5-2.5 .5z"/>
</g>
<text font-size="13.8" x="269.6" y="198.5">78</text>
<g font-size="6.9">
<text x="41.1" y="19.8">A-A</text>
<text x="132.1" y="18.3">A</text>
<text x="148" y="21.9">B</text>
<text x="146.7" y="101.1">B</text>
<text x="128.1" y="104.8">A</text>
<text x="24.8" y="109.5">B-B (rotated)</text>
</g>
<text font-size="3.4" x="253.4" y="198.5">Inventor</text>
<g font-size="3.2">
<text x="134.2" y="9.6">65</text>
<text x="155.6" y="9.6">64</text>
<text x="175.1" y="9.6">53</text>
<text x="23.3" y="13.2">45</text>
<text x="20.5" y="19.1">28</text>
<text x="107.4" y="18.6">32,5</text>
<text x="97.5" y="25.8">7</text>
<text x="157.4" y="29" transform="rotate(-90 157.4 29)">15</text>
<text x="36.4" y="34.5" transform="rotate(-51 36.4 34.5)">R20</text>
<text x="111.6" y="31.7" transform="rotate(-90 111.6 31.7)">31</text>
<text x="133.4" y="32.2">165</text>
<text x="192.7" y="31.7" transform="rotate(-90 192.7 31.7)">31</text>
<text x="151.1" y="41.1" transform="rotate(-50 151.1 41.1)">R24</text>
<text x="111.8" y="43.3" transform="rotate(-90 111.8 43.3)">35</text>
<text x="95.9" y="53" transform="rotate(-90 95.9 53)">3</text>
<text x="163.5" y="56.3" transform="rotate(-16 163.5 56.3)">R18</text>
<text x="193.8" y="55.8" transform="rotate(-90 193.8 55.8)">74</text>
<text x="122.9" y="64.7" transform="rotate(-31 122.9 64.7)">R18</text>
<text x="144.6" y="61" transform="rotate(50 144.6 61)">R5</text>
<text x="169.6" y="64.8" transform="rotate(-90 169.6 64.8)">20</text>
<text x="180.4" y="60.3" transform="rotate(-90 180.4 60.3)">47</text>
<text x="33" y="71.7">30</text>
<text x="106.6" y="70.3">20</text>
<text x="121.3" y="70.3">68</text>
<text x="144" y="70.3">68</text>
<text x="191" y="74.2" transform="rotate(23 191 74.2)">45°</text>
<text x="123.4" y="78.7">120</text>
<text x="11.1" y="92.6" transform="rotate(-90 11.1 92.6)">3 holes M18</text>
<text x="178.2" y="90.5">2</text>
<text x="247.2" y="107">125</text>
<text x="108.5" y="108.2">39,5</text>
<text x="144" y="108.7">170</text>
<text x="177.2" y="108.2">32,5</text>
<text x="92.5" y="116">10</text>
<text x="194.8" y="116">10</text>
<text x="282.8" y="146.7" transform="rotate(-90 282.8 146.7)">180</text>
<text x="86" y="159" transform="rotate(-90 86 159)">13</text>
<text x="275.5" y="160.9" transform="rotate(-90 275.5 160.9)">90</text>
<text x="255.5" y="173.1" transform="rotate(-90 255.5 173.1)">17</text>
<text x="265.3" y="169.2" transform="rotate(-90 265.3 169.2)">40</text>
<text x="235.1" y="178.7">47</text>
<text x="66.9" y="184.2" transform="rotate(-90 66.9 184.2)">13,5</text>
<text x="82" y="182">3 holes ⌀14</text>
<text x="142.8" y="181.2">262</text>
<text x="243.1" y="185.2">95</text>
<text x="23.3" y="186.1" transform="rotate(-90 23.3 186.1)">13,5</text>
<text x="28.6" y="197.6">3586417.385 mm^3</text>
</g>
<g font-size="3">
<text x="10.6" y="32.7" transform="rotate(-90 10.6 32.7)">⌀20</text>
<text x="58.2" y="33.1" transform="rotate(-14 58.2 33.1)">⌀20, depth 180</text>
<text x="116.9" y="44.7" transform="rotate(-21 116.9 44.7)">⌀48</text>
<text x="200.3" y="70.3" transform="rotate(-90 200.3 70.3)">⌀130</text>
<text x="31.2" y="135.9" transform="rotate(30 31.2 135.9)">⌀110</text>
<text x="45.4" y="139.7" transform="rotate(-27 45.4 139.7)">⌀153</text>
<text x="87.1" y="146.7">⌀20</text>
<text x="216.3" y="146.8" transform="rotate(34 216.3 146.8)">⌀20, depth 140</text>
<text x="237.6" y="147" transform="rotate(32 237.6 147)">⌀190</text>
<text x="41.8" y="184.4">⌀20</text>
</g>
</svg>
